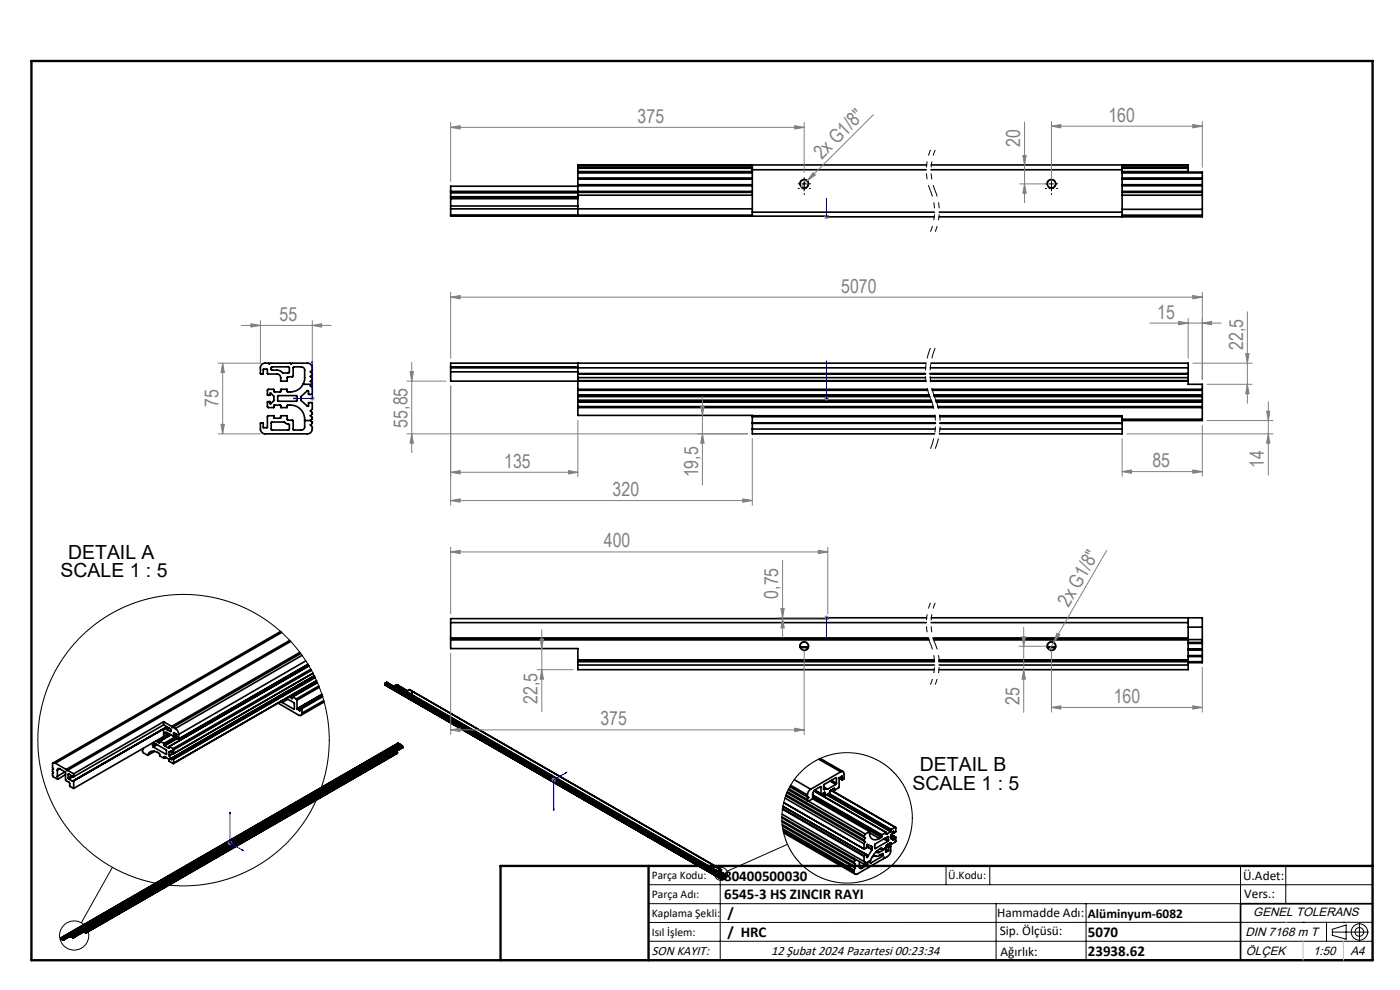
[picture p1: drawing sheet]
<svg xmlns="http://www.w3.org/2000/svg" width="297mm" height="210mm" viewBox="0 0 297 210" stroke-linecap="round" stroke-linejoin="round" font-family="sans-serif">
<g fill="none" stroke="#000" stroke-width=".35">
<path d="M122.6 39.4v1.4M122.6 36.5v.2M122.6 37.8v.1M122.6 39.3v.1M122.6 37.9v.1M122.6 39.2v.1M122.6 35.5v.1M122.6 36.4v.1M122.6 35.6v.1M122.6 35.1v.4M122.6 35.7v.7M122.6 36.7v1.1"/>
<path d="M122.6 38v1.2M122.6 39.5h-27v1.1M122.6 36.5h37M122.6 37.9h37M122.6 39.3h37M122.6 35.6h37M122.6 39.4h37M122.6 37.8h37M122.6 36.7h37M122.6 38h37M122.6 39.2h37M122.6 35.5h37"/>
<path d="M122.6 35.1h37M122.6 36.4h37M122.6 35.7h37M159.6 35v1M159.6 36v9M159.6 36h36.9M196.6 35l-74 .1M197.5 36h40.6M197.6 35l54.5 .1M238.1 35v1M238.1 36.5h17v.2M238.1 36v9"/>
<path d="M238.1 37.9h17M238.1 39.3h17M238.1 35.6h14M238.1 39.4h17M238.1 37.8h17M238.1 36.7h17M238.1 38h17M238.1 39.2h17M238.1 35.5h14M238.1 35.1h14M238.1 36.4h14M238.1 35.7h14"/>
<path d="M252.1 35.5v.1M252.1 36.4v.1M252.1 35.6v.1M252.1 35.1v.4M252.1 35.7v.7M255.1 37.8v.1M255.1 39.3v.1M255.1 37.9v.1M255.1 39.2v.1M255.1 36.7v1.1M255.1 38v1.2M255.1 39.4v1.2"/>
<path d="M95.6 44.3v1.6h80v.1h22.6M95.6 40.6v.1M95.6 40.7v.2M95.6 41.7v.2M95.6 43.7v.6M95.6 41.9v.2M95.6 40.9v.8M95.6 42.1v1.6M95.6 40.7h64M95.6 40.6h64M95.6 44.3h64M95.6 45.6h27"/>
<path d="M95.6 41.9h27M95.6 40.9h27M95.6 41.7h27M95.6 43.7h27M95.6 42.1h27M122.6 41.4v4.5M122.6 40.8v.6M122.6 45.6h37M122.6 41.4h37M122.6 40.8h37M159.6 45v.9M159.6 45h38.6"/>
<path d="M199.2 45h38.9M238.1 45v1M238.1 45.6h17M238.1 44.4h17M238.1 40.7h17M238.1 41.4h17M238.1 40.6h17M238.1 40.8h17M255.1 41.4v3M255.1 40.6v.1M255.1 40.7v.1M255.1 40.8v.6"/>
<path d="M255.1 44.4v1.6h-55.9M57.6 77.8h3.6l.2 .2v1l-.2 .1h-1.2l-.8-.5-1.6-.1zM95.6 77.8v.2M95.6 78h100.8M95.6 78v2.8h100.8M95.6 78.9h27M95.6 77.8h27M122.6 77v2.2M122.6 79.2v.1M122.6 79.3v.8M122.6 79.2h73.7M122.6 79.3h73.7"/>
<path d="M196.5 77h-100.9v.8M197.3 79.2h54.8M197.3 79.3h54.8M197.3 78h54.8M197.5 77h54.6v1M252.1 79.2v.1M252.1 79.3v.8M252.1 78v1.2M57.5 89.6l2.8-.1 .4 .3 .6 .2 .1 1.1-.2 .1h-3.6zM58.9 84l4-.1 .1 .2v.9l-.1 .1h-3.9zM61.1 89.9h.1M64.3 81.5a2.92 2.92 0 0 1-3.4 1.5v-.4h-1.4l-.1 .5h-1.2l-.2-.5h-1.1l-.2 .2 .1 1h.5l.1-.4 .7 .7v.9l-.6 .6h-.2v-.4l-.6 .1 .1 1.1 1.3 .1 .1-.6h1.3l.1 .6h1.3v-.5a2.95 2.95 0 0 1 3.7 2.9v1.6a.72 .72 0 0 1-.7 .7l-1.7-.1v-1.9l-1.2-.1-.1-.9h-1.3l-.1 .5h-1.3l-.1-.5h-1.3l-.1 2.5h-.9v-.9l-.5-.1-.1 1.3a1.02 1.02 0 0 0 1 1h9a1.18 1.18 0 0 0 1.1-1.5l-.5-.3 .5-.4v-.3l-.4-.3"/>
<path d="M64.3 81.5l.3-1v-2a.72 .72 0 0 0-.7-.7l-1.7 .1v1.9l-1.2 .2-.1 .8h-1.3l-.1-.7a.78 .78 0 0 0-.8-.8h-1.9l-.2-1h-.7l-.1 1h-.5l-.1-1.3a.96 .96 0 0 1 1-1h.7l.2 .2 .2-.2h4.3l.2 .2 .2-.2h3.2a1.01 1.01 0 0 1 1 .7 1.01 1.01 0 0 1-.4 1.2l.5 .3v.3l-.5 .4 .5 .3v.3l-.5 .4 .5 .3v.3M64.3 81.5h2M64.6 89.2h1.3M66.3 81.5l-.5 .4 .5 .3v1.4h-.9v-.7h-.1l-1.4 1.2v.8l1.3 1.3 .2-.1 .1-.7 .8 .1v1.3l-.5 .4 .5 .3v.3l-.5 .4 .5 .3v.3l-.4 .4M122.6 83.8h.1M122.6 86.2v.3M122.6 85.2v.1M122.6 82.6v.2M122.6 84v.1M122.6 84.9v.1M122.6 80.7v1.9M122.6 86.5v1.6l37 .1"/>
<path d="M122.6 85.3h75.1M122.6 86.2h75.4M122.6 83.8h74.5M122.6 86.5h75.4M122.6 82.8h74.2M122.6 85.2h75M122.6 82.6h74.1M122.6 84h74.6M122.6 85h75M122.6 84.1h74.6M122.6 84.9h74.9M122.6 80.1h73.7"/>
<path d="M122.6 80.7h73.8M122.6 80.1v.6M122.6 82.8v1M122.6 83.8v.2M122.6 84.1v.8M122.6 85v.2M122.6 85.3v.9M159.6 89.7v.1M159.6 91v1h38.7M159.6 88.2v.2M159.6 89.8h38.8M159.6 89.7h38.8"/>
<path d="M159.6 91h38.8M159.6 88.4h38.8M159.6 88.2h38.7M159.6 88.4v1.3M159.6 89.8v1.2M197.3 80.1h54.8M197.4 80.7h54.7M197.4 80.8h54.7M197.7 82.6h57.4M197.8 82.8h57.3M198.1 83.8h57M198.2 84h56.9"/>
<path d="M198.2 84.1h56.9M198.5 84.9h56.6M198.6 85h56.5M198.6 85.2h56.5M198.6 85.3h56.5M199 86.2h56.1M199 86.5h56.1M199.4 88.2h38.7v.2M199.4 88.4h38.7M199.4 91h38.7M199.4 89.8h38.7M199.4 89.7h38.7"/>
<path d="M238.1 89.7v.1M238.1 91v1h-38.8M238.1 88.4v1.3M238.1 89.8v1.2M238.1 88.9h17M252.1 80.7v.1M252.1 80.8v.7h3v1.1M252.1 80.1v.6M255.1 83.8h.1M255.1 86.2v.3M255.1 85.2v.1M255.1 82.6v.2"/>
<path d="M255.1 84v.1M255.1 84.9v.1M255.1 86.5v2.4M255.1 82.8v1M255.1 83.8v.2M255.1 84.1v.8M255.1 85v.2M255.1 85.3v.9M255.1 88.9v.3h-17M59.5 133.9l-48.2 27.9M59.8 134.2l-48.1 27.7M61.5 135.8l-47.5 27.4"/>
<path d="M61.7 136.1l-47.4 27.3M63.6 138.4l-27.2 15.7M63.8 138.6l-27.1 15.7M64.1 139l-26.9 15.5M95.6 132.1v5.5h27v3.5M95.6 132.1h100.9M95.6 135.3h101.4M95.6 135.7h101.5M95.6 135.5h101.4M122.6 140h75.6M169.7 137.2h1.8M169.8 137.4h1.6"/>
<path d="M196.6 131h-21v.2h-80v.9M197.5 132.1h54.6M197.6 131h57.5v2M197.9 135.3h54.2M198 135.5h54.1M198 135.7h54.1M199.2 140h52.9M222.2 137.2h1.7M222.2 137.4h1.7M252.1 131v1.1M252.1 132.1v9M252.1 133h3"/>
<path d="M252.1 136.4h3M252.1 137.8h3M252.1 139.2h3M252.1 135.7h3M252.1 136.5h3M252.1 137.7h3M252.1 139.3h3M252.1 136.3h3M252.1 137.9h3M252.1 139.1h3M255.1 133v2.7M255.1 136.4v.1"/>
<path d="M255.1 137.7v.1M255.1 139.2v.1M255.1 136.3v.1M255.1 137.8v.1M255.1 139.1v.1M255.1 135.7v.6M255.1 136.5v1.2M255.1 137.9v1.2M255.1 139.3v1.1M30.3 158.8l-.1 .6 .2 .3 .9 .5M32.4 158.2l.1 .3M32.4 157.6v.6"/>
<path d="M32.5 158.5l2.7 1.5M32.6 157.5l2.6 1.5 .1 .9M32.8 159.4l-1.5 .8M33.1 157.8l-.7 .4M33.1 157.2l.3 .1M33.4 157.3l.4 .3M33.4 158l-.9 .5M33.9 157.5l-.1 .1M33.9 157.2v.3M33.9 157.2l.9 .5M34.7 154.6l.7 .2M34.7 156.2h.2"/>
<path d="M34.7 153.8l1.5 .8 .1 .5M34.7 153.1l1.7 1M34.7 153.1l-19.1 11M34.7 153.1v.7M34.7 154.6v1.6M34.7 153.8l-19.1 11M34.7 154.6l-19.1 11.1M34.7 156.2l-19.1 11M34.8 157.7l.1 .1M34.9 158.1v.1M34.9 155.7v.5M34.9 157.8v.3"/>
<path d="M34.9 158.2l.9 .5M35.3 159.9l-.1 .1M35.4 155.4l1.4 .8v-.7M35.4 155.4a.35 .35 0 0 0-.4 0 .35 .35 0 0 0-.1 .3M35.4 154.8l.7 .3M35.4 155.4l-.5 .3M35.8 158.7h.1M35.8 158.4l.9 .4M35.8 158.4v.3M35.9 159.6v.6M35.9 155.7l-1 .5M35.9 159.5v.1"/>
<path d="M35.9 155.7l-1 .6M35.9 154.5l-.5 .3M36.1 155.8l-2.7 1.5M36.2 155.8l-2.3 1.4M36.3 155.1h-.2M36.3 155.9l-2.4 1.3M36.3 159.3h.1M36.3 159.3l-.4 .2M36.4 159.3l-.5 .2M36.4 159.3v.4l.4 .1M36.4 154.1l.1 .2h.2M36.4 159.3l-.5 .3"/>
<path d="M36.6 159.8l-.7 .4M36.7 158.8l.1 .3M36.7 154.3l.5 .2M36.7 159.9l-.8 .4M36.8 159.1v.7M36.9 155.4l.6 .4v.8l.4 .2M36.9 155.4l-.1 .1M37.2 154.5a1.52 1.52 0 0 1 .7 1.3M37.5 155.8l-.7 .4M37.5 156.3l-2.6 1.5M37.5 156.2l-2.7 1.5M37.5 156.6l-2.6 1.5"/>
<path d="M37.6 156.7l-2.7 1.5M37.9 156.7v.1M37.9 156.7l27.4-15.8-27.4 15.9M37.9 155.8v.9M59 149.1l4.4 2.6a.44 .44 0 0 0 .5 0 .44 .44 0 0 0 .2-.4M59.7 148.8l.2 .2M59.7 148.7v.1M59.9 149l2.4 1.4M60.7 148.1l1.7 1v1.2M60.8 148.2l-1.1 .6M61.1 148.3l-1.2 .7M61.3 147.8l.6 .4"/>
<path d="M62 148.1l-.1 .1M62.1 147.8l-.1 .3M62.1 147.8l.8 .5M62.4 150.3l-.1 .1M62.9 148.3l.1 .2M63 150.3l.1 .2M63 148.5v1.8M63.1 150.5l.5 .2M63.6 150.7h.1M63.6 150.1l-.5 .4M63.7 150l4.6-2.7-4.6 2.7M63.7 150l-.1 .7"/>
<path d="M63.7 150l.3 .2M64 150.2l.1 .1M64.1 150.3v1M64.9 140.2l-27 15.6M65.5 141.2l-29.6 17.2M65.9 141.9l-29.2 16.9M66.1 142.2l-29.3 16.9M66.4 142.8l-29.6 17.1M66.8 143.6l-30 17.4M66.9 143.7l-30.1 17.4M67.1 144.4l-30.3 17.5M67.2 144.4l-30.4 17.6"/>
<path d="M67.3 144.8l-5.2 3M67.6 145.5l-4.7 2.8M67.7 145.8l-4.7 2.7M68.3 147.3l-5.3 3M68.4 147.6l-4.4 2.6M68.4 147.8l-4.3 2.5M68.7 148.6l-4.6 2.7M68.8 148.9l-4.9 2.8M81.6 145.3h.1M81.6 145.3l5.7 3.2M81.6 145.3l71.5 41.2M81.6 145.1l71.5 41.2"/>
<path d="M81.6 145v.3M81.6 145l2 1.1M81.6 145l5.7 3.3M81.6 145l1.9 1M81.7 145.1l5.6 3.3M81.7 145.2l5.6 3.2M81.9 144.9h.1M81.9 144.9v.1M81.9 144.9l1.7 1M81.9 144.9l1.6 1M82 144.8v.1M82 144.9h-.1"/>
<path d="M82 144.8h.1M82 144.9l1.6 .9M82 144.8l1.5 .9M82 144.8l1.6 1M82 144.8l71.3 41.1M82 144.8l1.6 .8M82.7 159.1h.2M82.9 159.1h.1M83.5 145.5v.2l69.8 40.3M83.5 146l69.6 40.3M83.5 145.5l3.8 2.2M83.5 145.5h.1"/>
<path d="M83.5 145.9l69.8 40.3M83.5 146l69.8 40.3M83.5 145.9h.1M83.5 146.1l69.6 40.2M83.5 145.9v.2M83.6 145.8v.1M83.6 146.1h.1M83.6 145.8l69.8 40.4M83.6 145.5l2.6 1.5M83.6 145.5l3.7 2.1M83.6 146h-.1M83.7 145.8l-.1 .1"/>
<path d="M83.8 145.5h.1M83.9 145.5l3.4 2M83.9 145.4h.1M83.9 145.5h.1M83.9 145.4v.1M83.9 145.4l2.2 1.3M84 159.4h.1M84 145.4h.1M84 145.4l2.2 1.3M84 145.4l-.1 .1M84 159.4l-65.9 38.1M84 159.4l.1 .1"/>
<path d="M84.1 145.3h.1M84.1 145.3v.1M84.1 145.4h-.1M84.1 145.4l2.2 1.2M84.1 145.3l2.2 1.3M84.1 159.5h.1M84.1 159.7h.1M84.1 159.5l-66 38.1M84.1 159.5v.2M84.2 159.7h.1M84.2 145.3h.1M84.2 145.3l2.2 1.2"/>
<path d="M84.2 145.3h-.1M84.2 159.8h.1M84.2 159.7l-66.1 38.1M84.2 159.8l-66 38.1M84.2 159.7l-66 38.1M84.2 159.7v.1M84.5 157.6h.1M84.5 157.6l-71.5 41.3M84.5 157.6l.2 .2M84.7 157.8l-71.5 41.3M84.7 157.8h.1M84.8 157.8l-71.5 41.3"/>
<path d="M84.8 157.8l.3 .2M85.1 158l-69.6 40.1M85.1 158h.1M85.1 158l-69.6 40.2M85.1 158l.1 .1M85.1 158l-69.5 40.2M85.2 158.3h.1M85.2 158.2h.1M85.2 158.2l-69.6 40.2M85.2 158.1l-69.6 40.2M85.2 158.1v.1M85.2 158.3l-69.8 40.3"/>
<path d="M85.2 158.5l.1 .1M85.3 158.5h.1M85.3 158.5l-69.8 40.3M85.3 158.3v.1M85.3 158.4l-69.8 40.3M85.3 158.6h.1M85.3 158.6l-69.8 40.3M85.3 158.3l-69.8 40.3M86.1 146.7l1.2 .8M86.1 146.8l66.1 38.1M86.1 146.7v.3M86.2 147h.1"/>
<path d="M86.2 146.9l1.1 .7M86.2 146.7h-.1M86.2 146.7l66 38M86.9 146.3h.1M86.9 146.3l-.7 .4M86.9 146.3l65.9 38.1M86.9 146.3l66 38.1M87.3 147.6h.1M87.3 147.7h.1M87.3 147.8h.1M87.3 147.7v.2M87.3 148.1h.1"/>
<path d="M87.3 148.2h.1M87.3 148.4h.1M87.3 147.5h.1M87.3 147.6l66 38.2M87.3 147.5v.1M87.3 148v.5M87.3 147.7l66 38.1M87.3 147.5l64.8 37.5M87.3 148.4l65.8 38M87.3 148.5l65.8 38M87.3 147.5l64.8 37.4M87.3 146.9h.2"/>
<path d="M87.4 146.9h.1M122.6 141.1v1h75.6M122.6 140.2h75.6M122.6 140.4h75.6M122.6 141.1h75.6M199.2 140.2h52.9M199.2 140.4h55.9M199.2 141.1h52.9M252.1 141.1v1h-52.9M255.1 140.4v.2h-3M11.7 161.9l-.3-.1-.3 .1v1l.2 .3h-.2v.5l.2 .3h-.2v.5l.2 .3 .9 .5M11.7 161.9l2.3 1.3"/>
<path d="M12.2 164.7v.6M12.2 163.4v1.3M12.7 163.1l1.1 .7 .1 1.7 .8 .5 .1 .7 .8 .5M12.7 163.1a.3 .3 0 0 0-.4-.1 .3 .3 0 0 0-.1 .4M12.7 163.1l-.5 .3M13.8 163.7l-1.6 1M13.9 164.3l-1.7 1M14 163.2l.2 .3 .1-.1M14.3 163.4l1.3 .7M14.5 165l.1 .3M14.5 164.3v.7M14.6 164.2l-.1 .1"/>
<path d="M14.6 165.3l.8 .4M14.6 164.2l1 .6M15.2 164.6l-.7 .4M15.4 165.7l20.1-11.5-20 11.5M15.5 164.7l-.9 .6M15.6 165.7h-.2M15.6 164.1v.7M15.6 165.7v1.5M31.3 160.2a1.28 1.28 0 0 1 2.1-.6l.5 .3v.5l1 .4M34.9 160.5v.3M34.9 160.5l.9 .5 .1 .5 .9 .5v-.1M34.9 160.5h.1"/>
<path d="M35.2 160.6l-.3 .2M35.2 160.6l-.3 .3M35.9 160.2v.1M35.9 160.3l.4 .8M36.4 161l-.1 .1M36.4 160.8l30.3-17.4-30.2 17.4M36.5 160.8l-.2 .3M36.5 160.8l.3 .2M36.8 161v.1M36.8 161.1v.8M165.9 173.3l15.3 8.8M165.9 173.5l15.3 8.8"/>
<path d="M165.9 174.1l15.3 8.8M165.9 172.7l17.4 10.1M165.9 174.3l15.3 8.9M165.9 174.9l15.3 8.8M166 171.7l17.3 10M166 175.2l15.2 8.8M166 171.5l17.4 10M166.1 175.8l15.1 8.8M166.2 176.3l15 8.7M166.2 176.7l15.2 8.7M166.3 170.2l17 9.9M166.5 169.3l16.8 9.7"/>
<path d="M166.7 168.8l16.6 9.6M166.8 168.6l16.5 9.6M166.9 168.2l16.4 9.4M167 167.9l16.3 9.5M167.2 167.5l4.1 2.4M167.3 167.3l4 2.3M167.6 166.9l3.7 2.1M167.7 166.6l3.6 2M168.5 165.4l3.5 2M171.3 168.6v.4M171.3 169.6v.3M171.3 169l.3 .1-.3 .5"/>
<path d="M171.3 169.9l.2 .1M171.5 170l12.1 6.9M172 167.4a1.47 1.47 0 0 0-.7 1.2M172.4 169.4l-.9 .6M172.4 169.4l12 7M172.4 169.2l14.6 8.4M172.4 168.8l14.6 8.4M172.4 168.6l14.7 8.5M172.4 169l14.6 8.5M172.6 167.8l15.4 8.8M172.7 167.7l15.3 8.9M172.8 167.6l1.4 .8"/>
<path d="M173.7 161l4.7 2.7M174 166.9l.2 .1M174 166.9l-1.1 .6-.3 .4-.2 .5v1M174 160.9l4.9 2.8M174.2 167v1.4M174.4 168.4l.6 .3M174.7 167.4l.2 .1M174.7 167l.7 .4M174.7 167.3l.2 .2M174.7 166.9l.8 .5M174.9 167.5h.1M174.9 168.1l.1 .1"/>
<path d="M174.9 168.1l-.6 .3h-.1M175 168.2v.5M175.3 168.6l13.6 7.9M175.5 168.5l13.5 7.8M175.5 167.4l-.6 .1M175.7 168.4l13.3 7.7M175.9 168.3l13.2 7.7M176.1 165.7l1.2 .7M176.2 167.6l13.7 7.9M176.3 167.6l13.7 7.9M176.4 165.5l1 .6M176.7 167.4l.3 .2"/>
<path d="M177 167.2v.1M177 167.2l-.9 .5-.1 .5-1 .5M177 167.3v.3M177.3 165l.1 .1M177.3 165l-2.5 1.4-.1 1M177.3 166.4l-1.8 1M177.4 166.1l-.1 .3M177.4 165.1v1M178.4 163.7a.44 .44 0 0 1 .5 0 .44 .44 0 0 1 .2 .4v1.1l-.5 .2M178.4 163.7l-6.4 3.7M178.6 164.7h.1M178.6 164.7l-.6 .3v2l-1 .6"/>
<path d="M178.6 165.4l-.6-.4 .6 .4M178.6 164.7v.7M183.3 179v1.2l.6-.4v-.7l1.1 .5M183.3 177.4v.2M183.3 178.2v.2M183.3 178.4l.3 .1-.3 .5M183.3 177.6l.3 .1-.3 .5M183.6 176.9l-.3 .5M183.9 179.6l1.1 .6M183.9 179.5l1.1 .7M184.4 176.6a1.3 1.3 0 0 0 .7 1.4 1.3 1.3 0 0 0 1.4-.1M184.4 176.4l-.8 .5"/>
<path d="M184.4 176.4v.2M184.4 176.6l2.1 1.3M184.7 179.4l.3 .2M185 179.6v.6M185.6 179.9l.1 .1M187 179.9h.1M187 179.9a4.8 4.8 0 0 0-2.3 2.6l-1.4 .8M187 177.6l-.5 .3M187 177.5v.1M187 177.2v.3M187 179.9v.3M187.1 177.1l-.1 .1"/>
<path d="M187.5 178l.8 .5M187.6 179.9l.2 .1M187.7 179.9l.2 .1M187.7 179.9l.8 .5M187.8 177.8l.7 .4M188 176.6v.3M188 176.6l-.9 .5M188 176.9h.1M188 179.4l.5 .3M188.1 179.3l.5 .3M188.3 179.1l.6 .3M188.3 177.5h.2"/>
<path d="M188.3 177.5l-2.6 1.5-.1 .2v.7M188.3 178.5l-2.6 1.5M188.5 178.2l-.2 .3M188.5 177.5v.7M188.5 179.7v.7M188.6 179.6l-.1 .1M188.7 178.9l.4 .2M188.7 178.9l.3 .2M188.9 179.4v.1M188.9 179.4l-.3 .2M188.9 178.7l.1 .1M188.9 178.7l-.8 .6-.1 .4-1 .5"/>
<path d="M188.9 179.5v1a1.38 1.38 0 0 1-.7 1.2l-.5 .3-.1-.1-.1 .2-3 1.8-.2-.1-.1 .2-2.3 1.4a.44 .44 0 0 1-.5 0 .44 .44 0 0 1-.2-.4M188.9 176.5l-.8 .4M189 176.3l-.1 .2M189 179.1h.1M189 176.1v.2M189 178.8v.3M189.1 177.9l.5 .2M189.1 177.5l.5 .4M189.1 177.4l.6 .4M189.1 176l-.1 .1M189.1 177.1l.9 .5M189.4 176.6l.2 .1"/>
<path d="M189.4 176.5l.2 .1M189.6 176.6v-.3l-.5 .9v.7M189.6 177.9v.2M189.7 177.8l-.1 .1M189.9 175.5l.1 .1v.8l-.4 .2M189.9 175.5l-.8 .5M190 177.6v1l-.9 .5M190 177.6l-.3 .2M12.9 199.1h.1M13 198.9l.1 .4M13 198.9l.2 .2M13.1 199.1h.1"/>
<path d="M13.1 199.2v.1M13.1 199.1v.1M13.2 199.1l.1 .2M13.2 199.1h.1M13.2 199.2l-.1 .1M13.2 199.1l-.1 .1M13.3 199.1h.1M13.3 199.1l.1 .1M13.3 199.2h.1M13.3 199.2v.1M13.3 199.3h.1M13.3 199.4h.1"/>
<path d="M13.3 199.3v.1M13.3 199.4l.1 .1M13.4 199.3h.1M13.4 199.3l2-1.2-2 1.2M13.4 199.2h-.1M13.4 199.2h.1M13.4 199.3v.2M13.4 199.2l-.1 .1M14.9 198.6l.1 .2M14.9 198.6h.1M15.1 198.6h.1M15.1 198.6l.3 .1"/>
<path d="M15.1 198.5v.1M15.1 198.6l.2 .1M15.1 198.7l-.1 .1M15.2 198.5h.1M15.2 198.5l-.1 .1M15.2 198.7l-.2 .1M15.2 198.7h.1M15.2 198.8h.1M15.2 198.7v.1M15.3 198.2h.1M15.4 198.3h.1M15.3 198.4h.1"/>
<path d="M15.3 198.5h.1M15.3 198.6h.1M15.3 198.8h.1M15.3 198.1l-1.9 1.1M15.3 198l.2 .1M15.3 198l-1.9 1.2M15.3 198v.1M15.3 198.2v.2M15.3 198.5v.1M15.3 198.2l-1.9 1.1M15.3 198.4l-1.9 1.1M15.3 198.1l.2 .1"/>
<path d="M15.3 198.7h.1M15.3 198.8l.1 .1M15.4 198.2l.1 .1M15.4 198.3l.1 .1M15.4 198.6h.1M15.4 198.7h.1M15.4 198.8h.1M15.4 198.9h.1M15.4 198.3l-.1 .1M15.4 198.7v.1M15.4 198.8l.1 .1M15.4 198.2h.1"/>
<path d="M15.5 198.3h.1M15.5 198.2h.1M15.5 198.3l-.3 .2M15.5 198.2v.1M15.5 198.7h.1M15.5 198.9h.1M15.5 198.1l.1 .1M15.5 198.8v.1M15.5 198.7h-.1M15.5 198.7l-.1 .1M15.5 198.4h.1M15.5 198.6h.1"/>
<path d="M15.5 198.3v.1M15.5 198.6v.1M15.6 198.2v.1M15.6 198.4h.1M15.6 198.3h.1M15.6 198.3l-.1 .1M15.6 198.3v.1M15.6 198.4l-.3 .2M15.6 198.4l-.3 .1M17.7 197.7l.5 .2M17.8 197.6h.1M17.8 197.6v.1"/>
<path d="M17.8 197.6l.3 .1M17.8 197.7l.3 .1M18 197.5h.1M18 197.6l-.2 .1M18.1 197.8h.1M18.1 197.7h.1M18.1 197.5h-.1M18.1 197.5v.1M18.1 197.7v.1M18.1 197.6h.1M18.1 197.6v.2M18.2 197.8h.1"/>
<path d="M18.2 197.8h-.1M18.2 197.8v.1M18.6 196l.2 .1zM18.6 196.1h.1M18.7 196.1h.1M151.5 183.9h.1M152.1 184.9v.1M152.1 185h.1M152.2 185l1.2 .7M152.2 184.7l-.1 .2M152.2 185h.1M152.2 184.9l1.5 .9"/>
<path d="M152.2 184.9l1.5 .8M152.3 184.8l1.5 .9M152.3 184.8l.2 .1M152.4 184.8h.1M152.4 184.7h.1M152.4 184.7l-.2 .3M152.4 184.7v.1M152.5 184.7h.1M152.5 184.8h.1M152.5 184.8h-.1M152.5 184.9h.1M152.5 184.8v.1"/>
<path d="M152.5 184.9l1.4 .8M152.5 184.8l1.4 .9M152.6 184.8l-.1 .1M152.6 184.8l1.3 .8M152.6 184.8h.1M152.6 184.8l1.4 .8M152.6 184.6h.2M152.6 184.7l.1 .1M152.7 184.7h.1M152.7 184.7l-.1 .1M152.7 184.7v.1M152.7 184.6h.1"/>
<path d="M152.7 184.5l-.2 .2M152.7 184.6l-.2 .1M152.7 184.5h.1M152.8 184.5h.1M152.8 184.5v.1M152.8 184.7h.1M152.8 184.7l-.1 .1M152.8 184.5l.1 .1M152.8 184.5v.2M152.8 184.4h.1M152.8 184.4l-.6 .3M152.9 184.5v.1"/>
<path d="M152.9 184.5h.1M152.9 184.5h-.1M152.9 184.4v.1M153.1 186.5h.1M153.1 186.4v.1M153.2 186.4h.1M153.2 186.3v.1M153.3 186h.1M153.3 185.8h.1M153.3 186.3h.1M153.3 185.9v.1M153.3 186.2v.1"/>
<path d="M153.3 185.8l.1 .1M153.3 186.3l-.2-.1v.2M153.4 185.7h.1M153.4 186.3h-.1M153.4 185.7l-.1 .1M153.4 185.9h-.1M153.4 185.8h-.1M153.4 186.3v.1M153.4 186.2h-.1M153.4 186.2h.1M153.4 185.9l.1 .1M153.4 185.9h.1"/>
<path d="M153.4 186h.1M153.4 185.9v.1M153.4 186.3h.1M153.4 186.4h-.1M153.4 185.7l.2 .1M153.4 186.4h.1M153.4 186.4l-.2 .1M153.5 186.3h.1M153.5 186.3h-.2M153.5 185.9v.1M153.5 186h.1M153.5 186l-.1 .2"/>
<path d="M153.6 186.2h.1M153.6 186h.1M153.6 186.2h-.1M153.6 186.1h.1M153.6 186v.1M153.6 186l-.1 .3M153.6 186h.2M153.7 186v.2l-.2 .1M153.7 186.2h.1M153.7 185.8h.1M153.7 185.7h.1M153.7 186h.1"/>
<path d="M153.7 186.1h.1M153.7 185.8h-.1M153.7 185.7v.1M153.7 186.1l-.1 .1M153.7 186.2l-.2 .2M153.8 186h.1M153.8 185.7h.1M153.8 185.9h.1M153.8 186.1h.1M153.8 185.7h-.1M153.8 186l-.2 .1M153.8 186l-.1 .2"/>
<path d="M153.8 185.9v.1M153.8 185.8h.1M153.8 185.8l-.2 .2M153.8 185.8l.1 .2M153.8 186v.1M153.8 185.9l-.2 .1M153.9 185.7h.1M153.9 185.9h.1M153.9 185.9l-.2 .1M153.9 186l-.1 .2M153.9 185.7h-.1M153.9 185.6v.1"/>
<path d="M153.9 185.9l-.1 .1M153.9 185.6h.1M153.9 185.8h.1M153.9 185.7l.1 .1M153.9 185.7v.1M154 185.7h.1M154 185.8h.1M154 185.7h-.1M154 185.6h.1M154 185.8l-.1 .1M154 185.6h-.1M154 185.6v.1"/>
<path d="M181.2 182.1l2.1 1.2M181.2 182.1v.2M181.2 182.9v.3M181.2 183.7v.3M181.2 184.6v.4M181.2 184l.3 .1-.3 .5M181.2 183.2l.3 .1-.3 .4M181.2 182.3l.3 .2-.3 .4M182.3 183.9a.3 .3 0 0 0 .2 .3 .3 .3 0 0 0 .3 0M182.3 182.8v1.1M182.3 183.9l.5 .3M183.3 182.8l.3 .1-.3 .4"/>
<path d="M183.3 181.7v1.1M183.4 181.5l-.1 .2M183.4 183.3l.5 .2M183.7 183.1l.3 .2M183.8 181.3l.1 .5M183.8 181.3l-17.7-10.3 17.8 10.3M183.8 181.3l-.4 .2M183.9 181.8v.1M183.9 181.7l.1 .1M183.9 183.5l-1.1 .7M184 181.8l-.1 .1M184 183.3l-.1 .2"/>
<path d="M184 182.9v.4M184.6 183h.1M184.6 182.6v.4M185 180.2h.1M185 180.2l-1 1.6M185.6 181.5l-.6 .4M185.6 181.5h.1M185.6 181.5l.1 .1M185.9 180.6a.35 .35 0 0 0 .6 .2M186 180.5l.5 .3M186.7 181.4l.5 .2M186.7 180l.4 .3"/>
<path d="M186.8 180l.2 .2M187 181.2l.3 .2M187.2 181.1l.1 .1M187.2 181.1l-.9 .5-.7-.1M187.2 181.6l-2.5 1.4M187.3 181.4l-.1 .2M187.3 181.2v.2M187.8 180l.1 .8M187.8 180l-1.3 .8M187.9 180.8h.1M187.9 180.2l.6 .3M188.5 180.5l-.5 .3"/>
<path d="M188.5 180.4v.1M291.2 191.7h-28v12M106.2 203.7h185"/>
<circle cx="170.6" cy="39" r=".88"/>
<circle cx="223.1" cy="39" r=".88"/>
<circle cx="170.6" cy="137.1" r=".88"/>
<circle cx="223.1" cy="137.1" r=".88"/>
<circle cx="82.8" cy="159.1" r=".08"/>
<circle cx="87.4" cy="146.9" r=".07"/>
<circle cx="151.6" cy="183.9" r=".07"/>
</g>
<g fill="none" stroke="#000" stroke-width=".21">
<path d="M169.7 39.3a.97 .97 0 0 1 .8-1.3 .97 .97 0 0 1 1.1 1 .97 .97 0 0 1-1.2 .9M170.1 39h1M170.1 40h1M170.6 38.5v2M222.1 39.3a.97 .97 0 0 1 .9-1.3 .97 .97 0 0 1 1 1.1 .97 .97 0 0 1-1.2 .8M222.5 39h1.1M222.5 40h1.1M223.1 38.5v2M169.7 137.3a.97 .97 0 0 1 .8-1.2 .97 .97 0 0 1 1.1 1 .97 .97 0 0 1-1.2 .9M222.1 137.3a.97 .97 0 0 1 .9-1.2 .97 .97 0 0 1 1 1.1 .97 .97 0 0 1-1.2 .8M82.8 159l.1 .1h-.2zM87.3 146.8l.2 .1z"/>
<path d="M167.1 179.1l-12.9 5.7M18.6 196l.2 .1zM23.8 184l-6.5 11.7M137.6 187.7h153.6M137.6 191.7h153.6M137.6 199.7h153.6M152.8 183.7v20M200.7 183.7v4M210 183.7v4M211.3 191.7v12M230.4 191.7v12M263.2 183.7v20"/>
<path d="M272.8 183.7v8M276.4 195.6h.1M281.4 195.6v4.1M282.6 197.7h7.8M282.6 197.1l3-.9v3l-3-.8zM285 195.6h.1M288.4 195.8v3.8M291.2 195.6l-153.6 .1"/>
<circle cx="38.9" cy="157" r="30.9"/>
<circle cx="179.7" cy="173.5" r="13.8"/>
<circle cx="15.7" cy="198.4" r="3.1"/>
<circle cx="151.6" cy="183.9" r=".08"/>
<circle cx="153" cy="185.4" r="1.38"/>
<circle cx="288.4" cy="197.7" r="1.74"/>
<circle cx="288.4" cy="197.7" r=".93"/>
</g>
<path d="M197.4 73.8a13.9 13.9 0 0 0 0 10.7M198.4 73.8a13.9 13.9 0 0 0 0 10.7M197.4 84.5a13.9 13.9 0 0 1 0 10.7M198.4 84.5a13.9 13.9 0 0 1 0 10.7" fill="none" stroke="#000" stroke-width=".21" stroke-dasharray="6.3 1.3 1.3 1.3 1.3 1.3" stroke-dashoffset="4" stroke-linecap="butt"/>
<path d="M197.4 31.8a11.3 11.3 0 0 0 0 8.7M198.4 31.8a11.3 11.3 0 0 0 0 8.7M197.4 40.5a11.3 11.3 0 0 1 0 8.7M198.4 40.5a11.3 11.3 0 0 1 0 8.7M197.4 127.9a11.3 11.3 0 0 0 0 8.6M197.4 136.5a11.3 11.3 0 0 1 0 8.7M198.4 127.9a11.3 11.3 0 0 0 0 8.6M198.4 136.5a11.3 11.3 0 0 1 0 8.7" fill="none" stroke="#000" stroke-width=".21" stroke-dasharray="6.3 1.3 1.3 1.3 1.3 1.3" stroke-dashoffset="5.1" stroke-linecap="butt"/>
<g fill="none" stroke="#00f" stroke-width=".21">
<path d="M175.3 42v.4v-.4M175.3 45.9v.2zM175.3 46h.1M175.3 42v4M66.3 76.5v.4h-.2zM66.3 76.5v8h-4.1M175.3 76.5v.4v-.4M175.3 76.5v8M62.2 84.5l.5-.1v.2zM175.3 84.4v.2zM175.3 84.5h.1M175.3 135.1v-.5v.5"/>
<path d="M175.3 131v.2zM175.3 131h.1M175.3 131v4.1M48.8 172.3l.1 .3h-.2zM48.8 172.3v6.5l2.8 1.6M117.4 171.7l.1-.2v.4zM120 163.9l.3-.1-.3 .2zM120.3 163.8l-2.8 1.6v6.5M51.3 180.2l.3 .2h-.3z"/>
</g>
<g fill="none" stroke="#808080" stroke-width=".21">
<path d="M95.6 27l2-.3v.7zM95.6 26v12.5M95.6 27h75M168.6 26.7l2 .3-2 .4zM170.6 26v10.6M172.5 36.6l.5 .5-1.7 1.2zM185.3 24.3l-15.4 15.4M216.3 39h5.7M217 33h.7l-.4 2zM217.3 25.9v17.1M217.3 39l.4 2h-.7zM223.1 26.8l1.9-.4v.7z"/>
<path d="M223.1 25.8v12.2M223.1 26.8h32M253 26.4l2.1 .4-2.1 .3zM255.1 25.8v9.7M174.8 46h1M175 45.6l.7 .7M175.3 45.5v1M175.7 45.6l-.7 .7M47.2 77l.4 2h-.7zM47.2 77v15M51.2 69h19M53.2 68.7l2 .3-2 .4z"/>
<path d="M55.2 68v9h-9M66.3 69l1.9-.3v.7zM66.3 68v9M87 78.8h.7l-.4 2zM87.3 76.9v19.1M95.6 63l2-.3v.7zM95.6 62v14M95.6 63h159.5M243.9 68.5h15.1M250 68.2l2.1 .3-2.1 .4zM252.1 67.5v8.5M253 77h12.6"/>
<path d="M253 62.7l2.1 .3-2.1 .4zM255.1 68.5l1.9-.3v.7zM255.1 62v18.5M264.3 75h.7l-.4 2zM264.6 66.1v19.4M46.2 92h9M46.9 90h.7l-.4 2zM65.7 84.5h1M65.9 84.2l.7 .7M66.3 84v1M66.6 84.2l-.7 .7M86.3 92h72.3"/>
<path d="M86.3 80.8h8.3M87.3 92l.4 2h-.7zM95.6 81.9v25.3M120.6 99.8l2 .4-2 .3zM122.6 89.1v12.1M148.7 86.1h.7l-.4 2zM149 84.1v18.8M149 92l.4 2h-.7zM159.6 93v14.2M174.8 84.5h1M175 84.2l.7 .7M175.3 84v1"/>
<path d="M175.7 84.2l-.7 .7M238.1 93v8M239 92h31.1M253 99.7l2.1 .3-2.1 .4zM255.1 90.2v10.8M256 89.2h14.1M256 81.5h9.6M264.6 81.5l.4 2h-.7zM268.7 87.2h.7l-.3 2zM269.1 85.2v15.6M269.1 92l.3 2h-.7zM95.6 100.2l2-.4v.7z"/>
<path d="M95.6 100.2h27M95.6 106.2l2-.4v.7zM95.6 117.1l2-.4v.7zM95.6 116.1v14.1M95.6 106.2h64M95.6 117.1h80M157.6 105.8l2 .4-2 .3zM166 118.9v16.3M173.6 116.7l2 .4-2 .3zM175.6 116.1v14.1M234.8 116.8l-11.3 19.4M238.1 100l1.9-.3v.7z"/>
<path d="M238.1 100h17M95.6 138.6v17.2M114.6 135.6h.7l-.4 2zM114.9 133.6v17.4M165 131h9.6M165.7 129.1h.7l-.4 1.9zM166 131.2l.4 2h-.7zM170.6 138.1v17.7M174.8 131h1M175 130.7l.7 .7M175.3 130.6v1M175.7 130.7l-.7 .7"/>
<path d="M216.1 137.1h5.9M216.8 135.1h.7l-.3 2zM217.2 133.1v18M223.1 138.1v13M223.5 136.2l-.9 1.7M224.2 134.3l.6 .4-1.3 1.5zM95.6 154.8l2-.3v.7zM95.6 154.8h75M113.9 142.1h7.7M114.9 142.1l.4 2h-.7zM168.6 154.5l2 .3-2 .4zM217.2 142.1l.3 2h-.7z"/>
<path d="M223.1 150.1l1.9-.4v.7zM223.1 150.1h32M253 149.7l2.1 .4-2.1 .3zM255.1 141.6v9.5M48.3 178.8h1M48.4 178.5l.7 .7M48.8 178.3v1M49.1 178.5l-.7 .7M117 165.4h1M117.1 165.1l.7 .7M117.5 164.9v1M117.8 165.1l-.7 .7"/>
</g>
<g fill="none" stroke="#000" stroke-width=".21" stroke-dasharray="15.2 1.3 1.3 1.3" stroke-linecap="butt">
<path d="M169.6 39h-.4M169.6 40h-.4M170.6 38v-.4M170.6 40v.4M170.6 39v-.4M171.6 39h.4M171.6 40h.4M222.1 39h-.4M222.1 40h-.4M223.1 38v-.4M223.1 40v.4M223.1 39v-.4"/>
<path d="M224.1 39h.3M224.1 40h.3M170.6 41v.4M223.1 41v.4"/>
</g>
<path d="M6.7 12.9h284.5v190.8h-284.5zM137.6 183.7v20M291.2 183.7h-185v20" fill="none" stroke="#000" stroke-width=".5"/>
<path d="M272.8 195.6h.1M276.4 199.7v4M285 199.7v4" fill="none" stroke="#c0c0c0" stroke-width=".21"/>
<g fill="#00f">
<path d="M175.3 84.4v.2zM175.3 76.5v.4z"/>
<path d="M175.3 134.6v.5zM175.3 131v.2z"/>
<path d="M120 163.9v.1l.3-.2zM117.4 171.7l.1 .2v-.4zM175.3 42v.4zM175.3 45.9v.2z"/>
<path d="M51.3 180.2l.3 .2h-.3zM48.8 172.3l.1 .3h-.2zM62.2 84.5l.5 .1v-.2zM66.3 76.5l-.2 .4h.2z"/>
</g>
<g fill="#808080">
<path d="M172.5 36.6l.5 .5-1.7 1.2z"/>
<path d="M224.2 134.3l.6 .4-1.3 1.5z"/>
<path d="M253 99.7l2.1 .3-2.1 .4zM238.1 100l1.9-.3v.7zM120.6 99.8l2 .4-2 .3zM95.6 100.2l2-.4v.7zM253 62.7l2.1 .3-2.1 .4zM95.6 63l2-.3v.7zM168.6 154.5l2 .3-2 .4zM95.6 154.8l2-.3v.7zM66.3 69l1.9-.3v.7zM53.2 68.7l2 .3-2 .4z"/>
<path d="M250 68.2l2.1 .3-2.1 .4zM255.1 68.5l1.9-.3v.7zM95.6 106.2l2-.4v.7zM157.6 105.8l2 .4-2 .3zM95.6 117.1l2-.4v.7zM173.6 116.7l2 .4-2 .3zM223.1 150.1l1.9-.4v.7zM253 149.7l2.1 .4-2.1 .3zM95.6 27l2-.3v.7zM168.6 26.7l2 .3-2 .4z"/>
<path d="M253 26.4l2.1 .4-2.1 .3zM223.1 26.8l1.9-.4v.7z"/>
<path d="M269.1 92l.3 2h-.7zM268.7 87.2h.7l-.3 2zM149 92l.4 2h-.7zM148.7 86.1h.7l-.4 2zM217.3 39l.4 2h-.7zM217 33h.7l-.4 2z"/>
<path d="M87.3 92l.4 2h-.7zM87 78.8h.7l-.4 2z"/>
<path d="M264.3 75h.7l-.4 2zM264.6 81.5l.4 2h-.7zM114.6 135.6h.7l-.4 2zM114.9 142.1l.4 2h-.7zM165.7 129.1h.7l-.4 1.9zM166 131.2l.4 2h-.7zM216.8 135.1h.7l-.3 2zM217.2 142.1l.3 2h-.7zM47.2 77l.4 2h-.7zM46.9 90h.7l-.4 2z"/>
</g>
<g font-size="4.1" fill="#808080">
<text x="135.3" y="26.1">375</text>
<text x="235.1" y="25.8">160</text>
<text x="174.3" y="34" transform="rotate(-45 174.3 34)">2x G1/8&quot;</text>
<text x="216.4" y="31.2" transform="rotate(-90 216.4 31.2)">20</text>
<text x="178.5" y="62.1">5070</text>
<text x="59.3" y="68.1">55</text>
<text x="245.5" y="67.6">15</text>
<text x="263.7" y="74.3" transform="rotate(-90 263.7 74.3)">22,5</text>
<text x="46.3" y="86.4" transform="rotate(-90 46.3 86.4)">75</text>
<text x="86.4" y="90.7" transform="rotate(-90 86.4 90.7)">55,85</text>
<text x="107" y="99.2">135</text>
<text x="148.1" y="101.3" transform="rotate(-90 148.1 101.3)">19,5</text>
<text x="244.5" y="99.1">85</text>
<text x="268.1" y="99.2" transform="rotate(-90 268.1 99.2)">14</text>
<text x="130" y="105.2">320</text>
<text x="128.1" y="116.1">400</text>
<text x="165.1" y="127" transform="rotate(-90 165.1 127)">0,75</text>
<text x="226.7" y="129" transform="rotate(-60 226.7 129)">2x G1/8&quot;</text>
<text x="114" y="149.4" transform="rotate(-90 114 149.4)">22,5</text>
<text x="216.3" y="149.5" transform="rotate(-90 216.3 149.5)">25</text>
<text x="236.3" y="149.1">160</text>
<text x="127.4" y="153.9">375</text>
</g>
<g font-size="4.1">
<text x="14.5" y="118.5">DETAIL A</text>
<text x="12.9" y="122.5">SCALE 1 : 5</text>
<text x="193.6" y="167.5">SCALE 1 : 5</text>
<text x="195.2" y="163.5">DETAIL B</text>
</g>
<g font-size="3.2">
<text x="153.6" y="190.8">6545-3 HS ZINCIR RAYI</text>
<text x="153.6" y="186.8">80400500030</text>
<text x="154.3" y="194.8">/</text>
<text x="154.3" y="198.8">/ HRC</text>
<text x="230.8" y="198.7">5070</text>
<text x="230.8" y="202.8">23938.62</text>
</g>
<g font-size="2.8">
<text x="263.7" y="186.7">Ü.Adet:</text>
<text x="263.9" y="190.5">Vers.:</text>
<text x="211.5" y="194.5">Hammadde Adı:</text>
<text x="230.8" y="194.7">Alüminyum-6082</text>
<text x="138.3" y="202.6">SON KAYIT:</text>
<text x="163.6" y="202.6">12 Şubat 2024 Pazartesi 00:23:34</text>
<text x="212.1" y="198.4">Sip. Ölçüsü:</text>
<text x="212.2" y="202.7">Ağırlık:</text>
</g>
<g font-size="2.6">
<text x="265.9" y="194.4">GENEL TOLERANS</text>
<text x="264.2" y="198.5">DIN 7168 m T</text>
<text x="264.3" y="202.6">ÖLÇEK</text>
<text x="278.5" y="202.6">1:50</text>
<text x="286.5" y="202.6">A4</text>
</g>
<g font-size="2.5">
<text x="138.3" y="186.4">Parça Kodu:</text>
<text x="138.3" y="190.5">Parça Adı:</text>
<text x="201.2" y="186.5">Ü.Kodu:</text>
<text x="138.3" y="194.5">Kaplama Şekli:</text>
<text x="138.3" y="198.6">Isıl İşlem:</text>
</g>
</svg>
